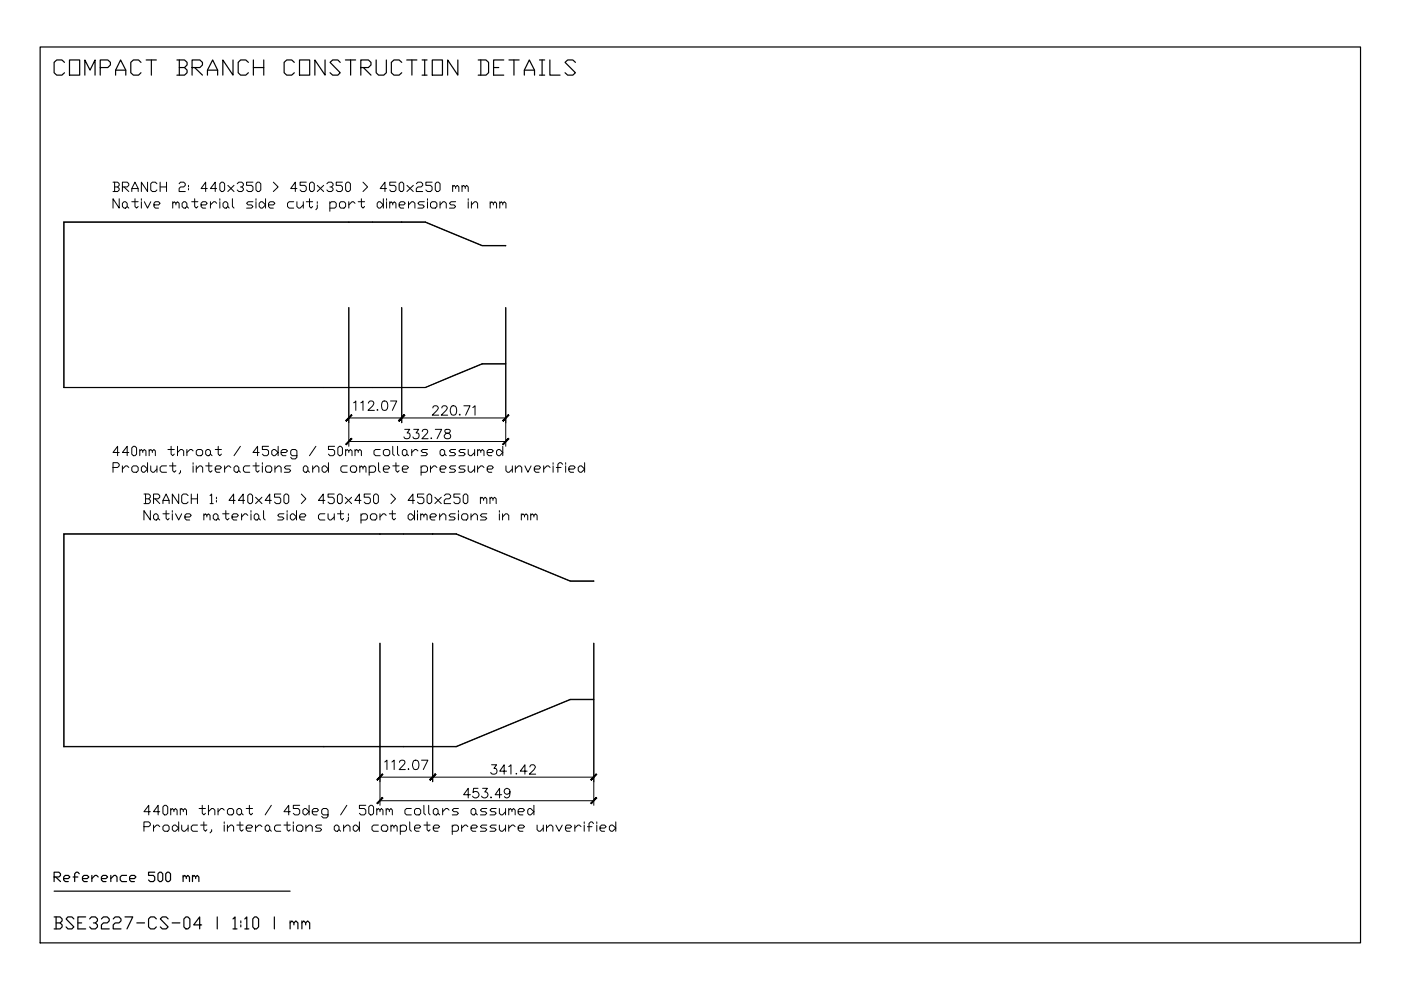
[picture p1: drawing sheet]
<svg xmlns="http://www.w3.org/2000/svg" width="297mm" height="210mm" viewBox="0 0 297 210" stroke-linecap="round" stroke-linejoin="round" font-family="sans-serif">
<!-- layer: NOTES -->
<g fill="none" stroke="#000" stroke-width=".21">
<path d="M25.3 42.1v2l-1.3-2v2M26.3 42.8h.3l.4 .3v.7l-.4 .3h-.3l-.3-.3v-.7zM27 43.8l.3 .3M28.6 42.1v1.7l.4 .3 .3-.3M30 42.8v1.3M30.6 42.8l.7 1.3 .7-1.3M32.6 43.4h1l.4-.3-.4-.3h-.7l-.3 .3v.7l.3 .3h.7M36.6 42.8v1.3M37.3 43.1l.3-.3 .4 .3v1M38.9 42.8h.4l.3 .3v.7l-.3 .3h-.4l-.3-.3v-.7zM39.6 43.8l.4 .3M41.3 42.1v1.7l.3 .3 .4-.3"/>
<path d="M42.6 43.4h1l.3-.3-.3-.3h-.6l-.4 .3v.7l.4 .3h.6M44.6 42.8v1.3M46.6 42.8v1.3M47.6 42.8h.4l.3 .3v.7l-.3 .3h-.4l-.3-.3v-.7zM48.3 43.8l.3 .3M49.3 42.1v1.7l.3 .3M53.6 42.8h-1l-.3 .3 .3 .3h.7l.3 .4-.3 .3h-1M54.3 42.8v1.3M55.3 42.8h.3l.7 .6-.7 .7h-.3l-.4-.3v-.7zM56.3 42.1v2M56.9 43.4h1.1l.3-.3-.3-.3h-.7l-.4 .3v.7l.4 .3h.7M62.3 42.8h-1l-.3 .3v.7l.3 .3h1"/>
<path d="M62.9 42.8v1l.4 .3h.3l.7-.7M64.3 42.8v1.3M65.6 42.1v1.7l.4 .3 .3-.3M67.3 43.4v.7l-.3 .4M69.9 43.1l.4-.3h.7l.3 .3v.7l-.3 .3h-1.1M69.9 42.8v2M72.3 42.8h.6l.4 .3v.7l-.4 .3h-.6l-.3-.3v-.7zM74 42.8v1.3M76.6 42.1v1.7l.4 .3 .3-.3M80.3 42.8h.3l.7 .6-.7 .7h-.3l-.3-.3v-.7zM81.3 42.1v2M82 42.8v1.3"/>
<path d="M82.6 42.8v1.3M83.3 43.1l.3-.3 .3 .3v1M84.6 43.4h1l.3-.3-.3-.3h-.6l-.4 .3v.7l.4 .3h.6M86.6 43.4l.7-.6h.3l.4 .3v1M86.6 42.8v1.3M90 42.8h-1.1l-.3 .3 .3 .3h.7l.4 .4-.4 .3h-1M90.6 42.8v1.3M91.6 42.8h.7l.3 .3v.7l-.3 .3h-.7l-.3-.3v-.7zM93.3 43.4l.6-.6h.4l.3 .3v1M93.3 42.8v1.3M96.6 42.8h-1l-.3 .3 .3 .3h.7l.3 .4-.3 .3h-1M99.3 42.8v1.3"/>
<path d="M99.9 43.4l.7-.6h.4l.3 .3v1M99.9 42.8v1.3M103.9 43.1l.4-.3 .3 .3v.3M103.9 42.8v1.3M104.6 43.1l.3-.3 .4 .3v1M106 43.1l.3-.3 .3 .3v.3M106 42.8v1.3M106.6 43.1l.3-.3 .4 .3v1M24 99.1h.9l.4-.3v-.4l-.4-.3h-.9v2M25.3 95.9h-1.3l.9-1.3v2M26 98.8v1.3M27.3 95.9h-1.3l1-1.3v2"/>
<path d="M27.3 99.1l-.3-.3h-.4l-.6 .7M27.9 95l.4-.4h.3l.4 .4v1.3l-.4 .3h-.3l-.4-.3zM28.3 98.8h.7l.3 .3v.7l-.3 .3h-.7l-.4-.3v-.7zM29.6 95.6l.4-.3 .3 .3v.3M29.6 95.3v1.3M30.3 95.6l.3-.3 .3 .3v1M30.3 98.8h.3l.7 .7-.7 .6h-.3l-.3-.3v-.7zM31.3 98.1v2M31.6 95.6l.4-.3 .3 .3v.3M31.6 95.3v1.3M32 98.8v1l.3 .3h.3l.7-.6M32.3 95.6l.3-.3 .3 .3v1"/>
<path d="M33.3 98.8v1.3M35.3 98.8h-1l-.3 .3v.7l.3 .3h1M35.6 95.3h1.4M35.9 98.8h1.4M36.3 94.6v1.7l.3 .3 .4-.3M36.6 98.1v1.7l.4 .3 .3-.3M37.6 95.9l.7-.6h.3l.3 .3v1M37.6 94.6v2M38.3 99.8v.3l-.3 .4M39.6 95.3v1.3M40.9 95.6l-.3-.3h-.3l-.7 .6M40.9 98.1v.3"/>
<path d="M40.9 98.8v1.3M41.6 95.6l.4-.3h.6l.4 .3v.7l-.4 .3h-.6l-.4-.3zM41.6 99.5l.7-.7h.3l.4 .3v1M41.6 98.8v1.3M43.6 95.6l.3-.3h.4l.3 .3v.7l-.3 .3h-.4l-.3-.3zM43.6 98.8h1.4M44.3 98.1v1.7l.3 .3 .4-.3M44.6 96.3l.4 .3M45.6 99.5h1l.3-.4-.3-.3h-.7l-.3 .3v.7l.3 .3h.7M45.6 95.3h1.3M46.3 94.6v1.7l.3 .3 .3-.3M47.6 98.8v1.3"/>
<path d="M48.9 99.1l-.3-.3h-.3l-.7 .7M50 98.8h.3l.3 .3v.7l-.3 .3h-.3l-.4-.3v-.7zM50.6 99.8l.4 .3M51 94.6l-1.4 2M53 98.8h-1.1l-.3 .3v.7l.3 .3h1.1M53.6 98.8h1.3M54.3 98.1v1.7l.3 .3 .3-.3M54.9 95.9h-1.3l1-1.3v2M55.6 98.1v.3M55.6 98.8v1.3M56.6 98.8h.7l.3 .3v.7l-.3 .3h-.7l-.3-.3v-.7zM56.9 94.6h-1.3v.7h1l.3 .3v.7l-.3 .3h-.6l-.4-.3"/>
<path d="M57.6 95.6l.4-.3h.3l.7 .6-.7 .7h-.3l-.4-.3zM58.3 99.5l.7-.7h.3l.3 .3v1M58.3 98.8v1.3M59 94.6v2M59.6 95.9h1l.4-.3-.4-.3h-.7l-.3 .3v.7l.3 .3h.7M61.6 98.8h-1l-.3 .3 .3 .4h.7l.3 .3-.3 .3h-1M62.9 96.6h-1l-.3-.3v-.7l.3-.3h.7l.3 .3v1.4l-.3 .3h-.7l-.3-.3M64.6 98.8h.3l.4 .3v.7l-.4 .3h-.3l-.3-.3v-.7zM65.3 99.8l.3 .3M66.3 99.5l.7-.7h.3l.3 .3v1M66.3 98.8v1.3M67 94.6l-1.4 2"/>
<path d="M68.3 99.1l.3-.3h.4l.6 .7-.6 .6h-.4l-.3-.3zM69.6 98.1v2M71 94.6h-1.4v.7h1l.4 .3v.7l-.4 .3h-.7l-.3-.3M71.6 95l.4-.4h.3l.3 .4v1.3l-.3 .3h-.3l-.4-.3zM73.3 95.6l.3-.3 .4 .3v.3M73.3 95.3v1.3M73.6 98.8h-1l-.3 .3v.7l.3 .3h1M74 95.6l.3-.3 .3 .3v1M74.3 99.1l.3-.3h.7l.3 .3v.7l-.3 .3h-.7l-.3-.3zM75.3 95.6l.3-.3 .3 .3v.3M75.3 95.3v1.3M75.9 95.6l.4-.3 .3 .3v1"/>
<path d="M76.3 99.1l.3-.3 .4 .3v.4M76.3 98.8v1.3M77 99.1l.3-.3 .3 .3v1M78.3 99.1l.3-.3h.7l.3 .3v.7l-.3 .3h-1M78.3 98.8v2M80.3 98.1v1.7l.3 .3M80.6 95.3h-1l-.3 .3v.7l.3 .3h1M81.3 95.6l.3-.3h.7l.3 .3v.7l-.3 .3h-.7l-.3-.3zM81.3 99.5h1l.3-.4-.3-.3h-.7l-.3 .3v.7l.3 .3h.7M83.3 94.6v1.7l.3 .3M83.3 98.8h1.3M83.9 98.1v1.7l.4 .3 .3-.3"/>
<path d="M84.3 94.6v1.7l.3 .3M85.3 95.6l.3-.3h.3l.4 .3v.7l-.4 .3h-.3l-.3-.3zM85.3 99.5h1l.3-.4-.3-.3h-.7l-.3 .3v.7l.3 .3h.7M86.3 96.3l.3 .3M87.3 95.3v1.3M88.6 95.6l-.3-.3h-.3l-.7 .6M89.3 99.1l.3-.3h.7l.3 .3v.7l-.3 .3h-1M89.3 98.8v2M90.6 95.3h-1l-.3 .3 .3 .3h.7l.3 .4-.3 .3h-1M91.3 98.8v1.3M92.6 99.1l-.3-.3h-.4l-.6 .7M93.3 95.6l.3-.3h.3l.4 .3v.7l-.4 .3h-.3l-.3-.3z"/>
<path d="M93.3 99.5h1l.3-.4-.3-.3h-.7l-.3 .3v.7l.3 .3h.7M94.3 96.3l.3 .3M96.6 95.3h-1l-.3 .3 .3 .3h.7l.3 .4-.3 .3h-1M96.6 98.8h-1l-.3 .3 .3 .4h.7l.3 .3-.3 .3h-1M98.6 95.3h-1l-.3 .3 .3 .3h.7l.3 .4-.3 .3h-1M98.6 98.8h-1l-.3 .3 .3 .4h.7l.3 .3-.3 .3h-1M99.3 95.3v1l.3 .3h.3l.7-.7M99.3 98.8v1l.3 .3h.3l.7-.6M100.6 95.3v1.3M100.6 98.8v1.3M101.3 95.6l.3-.3 .3 .3v.3M101.3 95.3v1.3"/>
<path d="M101.3 98.8v1.3M101.9 95.6l.4-.3 .3 .3v1M102.6 99.1l-.3-.3h-.4l-.6 .7M103.3 95.9h1l.3-.3-.3-.3h-.7l-.3 .3v.7l.3 .3h.7M103.3 99.5h1l.3-.4-.3-.3h-.7l-.3 .3v.7l.3 .3h.7M105.3 95.6l.3-.3h.4l.6 .6-.6 .7h-.4l-.3-.3zM106.6 94.6v2M107.3 98.8v1l.3 .3h.3l.7-.6M108.6 98.8v1.3M109.3 99.5l.6-.7h.4l.3 .3v1M109.3 98.8v1.3M111.3 98.8l.6 1.3 .7-1.3"/>
<path d="M113.3 99.5h1l.3-.4-.3-.3h-.7l-.3 .3v.7l.3 .3h.7M115.3 98.8v1.3M116.6 99.1l-.3-.3h-.3l-.7 .7M117.3 98.1v.3M117.3 98.8v1.3M117.9 99.1h1.1M119.3 98.4l-.3-.3h-.4l-.3 .3v1.7M119.9 98.1v.3M119.9 98.8v1.3M120.6 99.5h1l.4-.4-.4-.3h-.7l-.3 .3v.7l.3 .3h.7M122.6 99.1l.3-.3h.4l.7 .7-.7 .6h-.4l-.3-.3zM124 98.1v2"/>
<path d="M31.9 108.3v2l-1.4-2v2M32.9 108.9h.3l.3 .4v.6l-.3 .4h-.3l-.3-.4v-.6zM33.5 109.9l.4 .4M35.2 108.3v1.6l.4 .4 .3-.4M36.5 108.9v1.4M37.2 108.9l.7 1.4 .6-1.4M39.2 109.6h1l.4-.3-.4-.4h-.7l-.3 .4v.6l.3 .4h.7M43.2 108.9v1.4M43.9 109.3l.3-.4 .3 .4v1M45.2 109.3l.4-.4h.3l.3 .4v.6l-.3 .4h-.3l-.4-.4zM46.2 109.9l.3 .4M47.9 108.3v1.6l.3 .4 .4-.4"/>
<path d="M49.2 109.6h1l.3-.3-.3-.4h-.7l-.3 .4v.6l.3 .4h.7M51.2 108.9v1.4M53.2 108.9v1.4M54.2 108.9h.3l.4 .4v.6l-.4 .4h-.3l-.3-.4v-.6zM54.9 109.9l.3 .4M55.9 108.3v1.6l.3 .4M60.2 108.9h-1l-.3 .4 .3 .3h.7l.3 .3-.3 .4h-1M60.9 108.9v1.4M61.6 109.3l.3-.4h.3l.7 .7-.7 .7h-.3l-.3-.4zM62.9 108.3v2M63.5 109.6h1.1l.3-.3-.3-.4h-.7l-.4 .4v.6l.4 .4h.7M68.9 108.9h-1l-.4 .4v.6l.4 .4h1"/>
<path d="M69.6 108.9v1l.3 .4h.3l.7-.7M70.9 108.9v1.4M72.2 108.3v1.6l.4 .4 .3-.4M73.9 109.6v.7l-.4 .3M76.5 109.3l.4-.4h.7l.3 .4v.6l-.3 .4h-1.1M76.5 108.9v2M78.9 108.9h.6l.4 .4v.6l-.4 .4h-.6l-.4-.4v-.6zM80.6 108.9v1.4M83.2 108.3v1.6l.3 .4 .4-.4M86.9 108.9h.3l.7 .7-.7 .7h-.3l-.4-.4v-.6zM87.9 108.3v2M88.5 108.9v1.4"/>
<path d="M89.2 108.9v1.4M89.9 109.3l.3-.4 .4 .4v1M91.2 109.6h1l.3-.3-.3-.4h-.7l-.3 .4v.6l.3 .4h.7M93.2 109.6l.7-.7h.3l.3 .4v1M93.2 108.9v1.4M96.5 108.9h-1l-.3 .4 .3 .3h.7l.3 .3-.3 .4h-1M97.2 108.9v1.4M98.2 108.9h.7l.3 .4v.6l-.3 .4h-.7l-.3-.4v-.6zM99.9 109.6l.6-.7h.4l.3 .4v1M99.9 108.9v1.4M103.2 108.9h-1l-.3 .4 .3 .3h.7l.3 .3-.3 .4h-1M105.9 108.9v1.4"/>
<path d="M106.6 109.6l.6-.7h.3l.4 .4v1M106.6 108.9v1.4M110.5 109.3l.4-.4 .3 .4v.3M110.5 108.9v1.4M111.2 109.3l.3-.4 .4 .4v1M112.5 109.3l.4-.4 .3 .4v.3M112.5 108.9v1.4M113.2 109.3l.3-.4 .4 .4v1M30.5 175.3h1l.4-.4v-.3l-.4-.3h-1v1.9M31.9 172.1h-1.4l1-1.4v2.1M32.6 174.9v1.3M33.9 172.1h-1.3l.9-1.4v2.1"/>
<path d="M33.9 175.3l-.4-.4h-.3l-.6 .7M34.5 171.1l.4-.4h.3l.4 .4v1.3l-.4 .4h-.3l-.4-.4zM34.5 175.3l.4-.4h.7l.3 .4v.6l-.3 .3h-.7l-.4-.3zM36.2 171.8l.3-.4 .4 .4v.3M36.2 171.4v1.4M36.5 175.3l.4-.4h.3l.7 .7-.7 .6h-.3l-.4-.3zM36.9 171.8l.3-.4 .3 .4v1M37.9 174.3v1.9M38.2 171.8l.3-.4 .4 .4v.3M38.2 171.4v1.4M38.5 174.9v1l.4 .3h.3l.7-.6M38.9 171.8l.3-.4 .3 .4v1"/>
<path d="M39.9 174.9v1.3M41.9 174.9h-1l-.3 .4v.6l.3 .3h1M42.2 171.4h1.4M42.5 174.9h1.4M42.9 170.7v1.7l.3 .4 .4-.4M43.2 174.3v1.6l.4 .3 .3-.3M44.2 172.1l.7-.7h.3l.4 .4v1M44.2 170.7v2.1M44.9 175.9v.3l-.4 .4M46.2 171.4v1.4M47.5 171.8l-.3-.4h-.3l-.7 .7M47.5 174.3v.3"/>
<path d="M47.5 174.9v1.3M48.2 171.8l.4-.4h.6l.3 .4v.6l-.3 .4h-.6l-.4-.4zM48.2 175.6l.7-.7h.3l.3 .4v.9M48.2 174.9v1.3M50.2 171.8l.3-.4h.4l.3 .4v.6l-.3 .4h-.4l-.3-.4zM50.2 174.9h1.4M50.9 174.3v1.6l.3 .3 .4-.3M51.2 172.4l.4 .4M52.2 175.6h1l.4-.3-.4-.4h-.7l-.3 .4v.6l.3 .3h.7M52.2 171.4h1.4M52.9 170.7v1.7l.3 .4 .4-.4M54.2 174.9v1.3"/>
<path d="M55.5 175.3l-.3-.4h-.3l-.7 .7M56.2 175.3l.4-.4h.3l.3 .4v.6l-.3 .3h-.3l-.4-.3zM57.2 175.9l.3 .3M57.5 170.7l-1.3 2.1M59.5 174.9h-1l-.3 .4v.6l.3 .3h1M60.2 174.9h1.4M60.9 174.3v1.6l.3 .3 .4-.3M61.6 172.1h-1.4l1-1.4v2.1M62.2 174.3v.3M62.2 174.9v1.3M62.9 175.3l.3-.4h.7l.3 .4v.6l-.3 .3h-.7l-.3-.3zM63.5 170.7h-1.3v.7h1l.3 .4v.6l-.3 .4h-.7l-.3-.4"/>
<path d="M64.2 171.8l.4-.4h.3l.6 .7-.6 .7h-.3l-.4-.4zM64.9 175.6l.6-.7h.4l.3 .4v.9M64.9 174.9v1.3M65.5 170.7v2.1M66.2 172.1h1l.3-.3-.3-.4h-.7l-.3 .4v.6l.3 .4h.7M68.2 174.9h-1l-.3 .4 .3 .3h.7l.3 .3-.3 .3h-1M69.6 172.8h-1.1l-.3-.4v-.6l.3-.4h.7l.4 .4v1.3l-.4 .3h-.7l-.3-.3M70.9 175.3l.3-.4h.3l.4 .4v.6l-.4 .3h-.3l-.3-.3zM71.9 175.9l.3 .3M72.9 175.6l.6-.7h.4l.3 .4v.9M72.9 174.9v1.3M73.5 170.7l-1.3 2.1"/>
<path d="M74.9 175.3l.3-.4h.3l.7 .7-.7 .6h-.3l-.3-.3zM76.2 174.3v1.9M77.6 170.7h-1.4v.7h1l.4 .4v.6l-.4 .4h-.7l-.3-.4M78.2 171.1l.3-.4h.4l.3 .4v1.3l-.3 .4h-.4l-.3-.4zM79.9 171.8l.3-.4 .4 .4v.3M79.9 171.4v1.4M80.2 174.9h-1l-.3 .4v.6l.3 .3h1M80.6 171.8l.3-.4 .3 .4v1M80.9 175.3l.3-.4h.7l.3 .4v.6l-.3 .3h-.7l-.3-.3zM81.9 171.8l.3-.4 .3 .4v.3M81.9 171.4v1.4M82.5 171.8l.4-.4 .3 .4v1"/>
<path d="M82.9 175.3l.3-.4 .3 .4v.3M82.9 174.9v1.3M83.5 175.3l.4-.4 .3 .4v.9M84.9 175.3l.3-.4h.7l.3 .4v.6l-.3 .3h-1M84.9 174.9v2M86.9 174.3v1.6l.3 .3M87.2 171.4h-1l-.3 .4v.6l.3 .4h1M87.9 171.8l.3-.4h.7l.3 .4v.6l-.3 .4h-.7l-.3-.4zM87.9 175.6h1l.3-.3-.3-.4h-.7l-.3 .4v.6l.3 .3h.7M89.9 170.7v1.7l.3 .4M89.9 174.9h1.3M90.6 174.3v1.6l.3 .3 .3-.3"/>
<path d="M90.9 170.7v1.7l.3 .4M91.9 171.8l.3-.4h.3l.4 .4v.6l-.4 .4h-.3l-.3-.4zM91.9 175.6h1l.3-.3-.3-.4h-.7l-.3 .4v.6l.3 .3h.7M92.9 172.4l.3 .4M93.9 171.4v1.4M95.2 171.8l-.3-.4h-.4l-.6 .7M95.9 175.3l.3-.4h.7l.3 .4v.6l-.3 .3h-1M95.9 174.9v2M97.2 171.4h-1l-.3 .4 .3 .3h.7l.3 .3-.3 .4h-1M97.9 174.9v1.3M99.2 175.3l-.3-.4h-.3l-.7 .7M99.9 171.8l.3-.4h.3l.4 .4v.6l-.4 .4h-.3l-.3-.4z"/>
<path d="M99.9 175.6h1l.3-.3-.3-.4h-.7l-.3 .4v.6l.3 .3h.7M100.9 172.4l.3 .4M103.2 171.4h-1l-.3 .4 .3 .3h.7l.3 .3-.3 .4h-1M103.2 174.9h-1l-.3 .4 .3 .3h.7l.3 .3-.3 .3h-1M105.2 171.4h-1l-.3 .4 .3 .3h.7l.3 .3-.3 .4h-1M105.2 174.9h-1l-.3 .4 .3 .3h.7l.3 .3-.3 .3h-1M105.9 171.4v1l.3 .4h.4l.6-.7M105.9 174.9v1l.3 .3h.4l.6-.6M107.2 171.4v1.4M107.2 174.9v1.3M107.9 171.4v1.4M107.9 174.9v1.3"/>
<path d="M108.5 171.8l.4-.4 .3 .4v1M109.2 175.3l-.3-.4h-.4l-.6 .7M109.9 172.1h1l.3-.3-.3-.4h-.7l-.3 .4v.6l.3 .4h.7M109.9 175.6h1l.3-.3-.3-.4h-.7l-.3 .4v.6l.3 .3h.7M112.2 171.4h.3l.7 .7-.7 .7h-.3l-.3-.4v-.6zM113.2 170.7v2.1M113.9 174.9v1l.3 .3h.4l.6-.6M115.2 174.9v1.3M115.9 175.6l.6-.7h.4l.3 .4v.9M115.9 174.9v1.3M117.9 174.9l.6 1.3 .7-1.3M119.9 175.6h1l.3-.3-.3-.4h-.7l-.3 .4v.6l.3 .3h.7"/>
<path d="M121.9 174.9v1.3M123.2 175.3l-.3-.4h-.3l-.7 .7M123.9 174.3v.3M123.9 174.9v1.3M124.5 175.3h1M125.9 174.6l-.4-.3h-.3l-.3 .3v1.6M126.5 174.3v.3M126.5 174.9v1.3M127.2 175.6h1l.3-.3-.3-.4h-.6l-.4 .4v.6l.4 .3h.6M129.2 175.3l.3-.4h.4l.7 .7-.7 .6h-.4l-.3-.3zM130.6 174.3v1.9"/>
</g>
<!-- layer: MATERIAL -->
<g fill="none" stroke="#000" stroke-width=".21">
<path d="M74 47.1l-60.5-.1v35.2h60.5M74 47.1h-60.4v35h60.4M74 47.1h11.2M85.2 47h5l12 5 5 .1h-5l-12-5zM74 82.1v.1M74 82.2h11.2M85.2 82.1v.1M85.2 82.2h5M90.2 82.2l12-5.1h5l-5 .1zM80.6 113.3l-67.1-.1v45.1h67.1M80.6 113.3h-67v45h67M80.6 113.3h11.1"/>
<path d="M91.7 113.2h5l24.2 10h5h-5l-24.2-9.9zM80.6 158.3h.1M80.6 158.3h11.1M91.7 158.3h.1M91.7 158.3h5l24.2-10h5l-5 .1-24.2 9.9h-5"/>
</g>
<!-- layer: ANNOTATION -->
<g fill="none" stroke="#000" stroke-width=".21">
<path d="M74 65.2v29.4M85.2 65.2v24.4M107.2 65.2v29.4M74 88.6h33.2M74 93.6h33.2M75 85.4l.4-.4v2M76.5 85.4l.5-.4v2M78.1 85.5l.4-.5h.4l.3 .2a.66 .66 0 0 1-.2 .9l-1 .9h1.4M80 86.8v.2l.1-.1M81.2 85.1a.68 .68 0 0 1 .9 .3 1.32 1.32 0 0 1-.4 1.6h-.3a1.08 1.08 0 0 1-.4-1.6zM82.8 85h1.3l-.9 2M91.8 86.5l.1-.3 .3-.2 .6 .2a.56 .56 0 0 1-.2 .9l-.9 .9h1.3"/>
<path d="M93.7 86.5l.1-.3 .3-.2 .6 .2a.56 .56 0 0 1-.2 .9l-.9 .9h1.3M95.8 86.1a.69 .69 0 0 1 .9 .3 1.66 1.66 0 0 1-.2 1.5 .64 .64 0 0 1-.9-.3 1.5 1.5 0 0 1 .2-1.5zM97.5 87.8l-.1 .1h.2M98.3 86h1.4l-1 2M100.2 86.4l.5-.4v2M80.6 136.4v34.3M91.7 136.4v29.3M125.9 136.4v34.3M80.6 164.8h45.3M80.6 169.8h45.3M81.6 161.6l.4-.4v2M83.1 161.6l.5-.4v2"/>
<path d="M84.7 161.6l.1-.3 .3-.1 .7 .1a.62 .62 0 0 1-.2 .9l-1 1h1.3M86.6 163l-.1 .1h.2M87.8 161.3a.69 .69 0 0 1 .9 .3 1.66 1.66 0 0 1-.2 1.5 .64 .64 0 0 1-.9-.3 1.5 1.5 0 0 1 .2-1.5zM89.4 161.2h1.3l-1 2"/>
</g>
<g fill="#000" stroke="#000" stroke-width=".21">
<path d="M74.5 87.9l-1.1 1.4 1.2-1.2zM74.5 87.9l-1.1 1.4-.1-.1z"/>
<path d="M74.5 92.9l-1.1 1.4 1.2-1.2zM74.5 92.9l-1.1 1.4-.1-.1z"/>
<path d="M85.7 87.9l-1.2 1.3 .1 .1zM85.7 87.9l.1 .2-1.2 1.2z"/>
<path d="M85.7 87.9l-1.1 1.4 1.2-1.2zM85.7 87.9l-1.1 1.4-.1-.1z"/>
<path d="M106.6 89.2l.1 .1 1.1-1.4zM107.8 87.9l.1 .2-1.2 1.2z"/>
<path d="M106.6 94.2l.1 .1 1.1-1.4zM107.8 92.9l.1 .2-1.2 1.2z"/>
<path d="M81.1 164.1l-1.1 1.3 1.2-1.2zM81.1 164.1l-1.1 1.3-.1-.1z"/>
<path d="M81.1 169.1l-1.1 1.3 1.2-1.2zM79.9 170.3l1.2-1.2-1.1 1.3z"/>
<path d="M91.1 165.3l.1 .1 1.1-1.3zM92.3 164.1l.1 .1-1.2 1.2z"/>
<path d="M92.3 164.1l-1.1 1.3 1.2-1.2zM91.1 165.3l1.2-1.2-1.1 1.3z"/>
<path d="M125.2 165.3l.1 .1 1.1-1.3zM126.4 164.1l.1 .1-1.2 1.2z"/>
<path d="M125.2 170.3l.1 .1 1.1-1.3zM126.4 169.1l.1 .1-1.2 1.2z"/>
</g>
<!-- layer: BSA_DOC_FRAME -->
<path d="M8.5 10h280v189.9h-280z" fill="none" stroke="#000" stroke-width=".25"/>
<!-- layer: BSA_DOC_REFERENCE -->
<path d="M11.5 188.9h50" fill="none" stroke="#000" stroke-width=".25"/>
<text font-size="6.6" x="10.2" y="17.3">COMPACT BRANCH CONSTRUCTION DETAILS</text>
<text font-size="5.7" x="10.2" y="198.3">BSE3227-CS-04 | 1:10 | mm</text>
<g font-size="5.3">
<text x="22.6" y="42">BRANCH 2: 440x350 &gt; 450x350 &gt; 450x250 mm</text>
<text x="29.3" y="108">BRANCH 1: 440x450 &gt; 450x450 &gt; 450x250 mm</text>
<text x="102.7" y="165.5">341.42</text>
<text x="97" y="170.4">453.49</text>
</g>
<g font-size="4.9">
<text x="84.3" y="94.2">332.78</text>
<text x="10.2" y="188">Reference 500 mm</text>
</g>
</svg>
